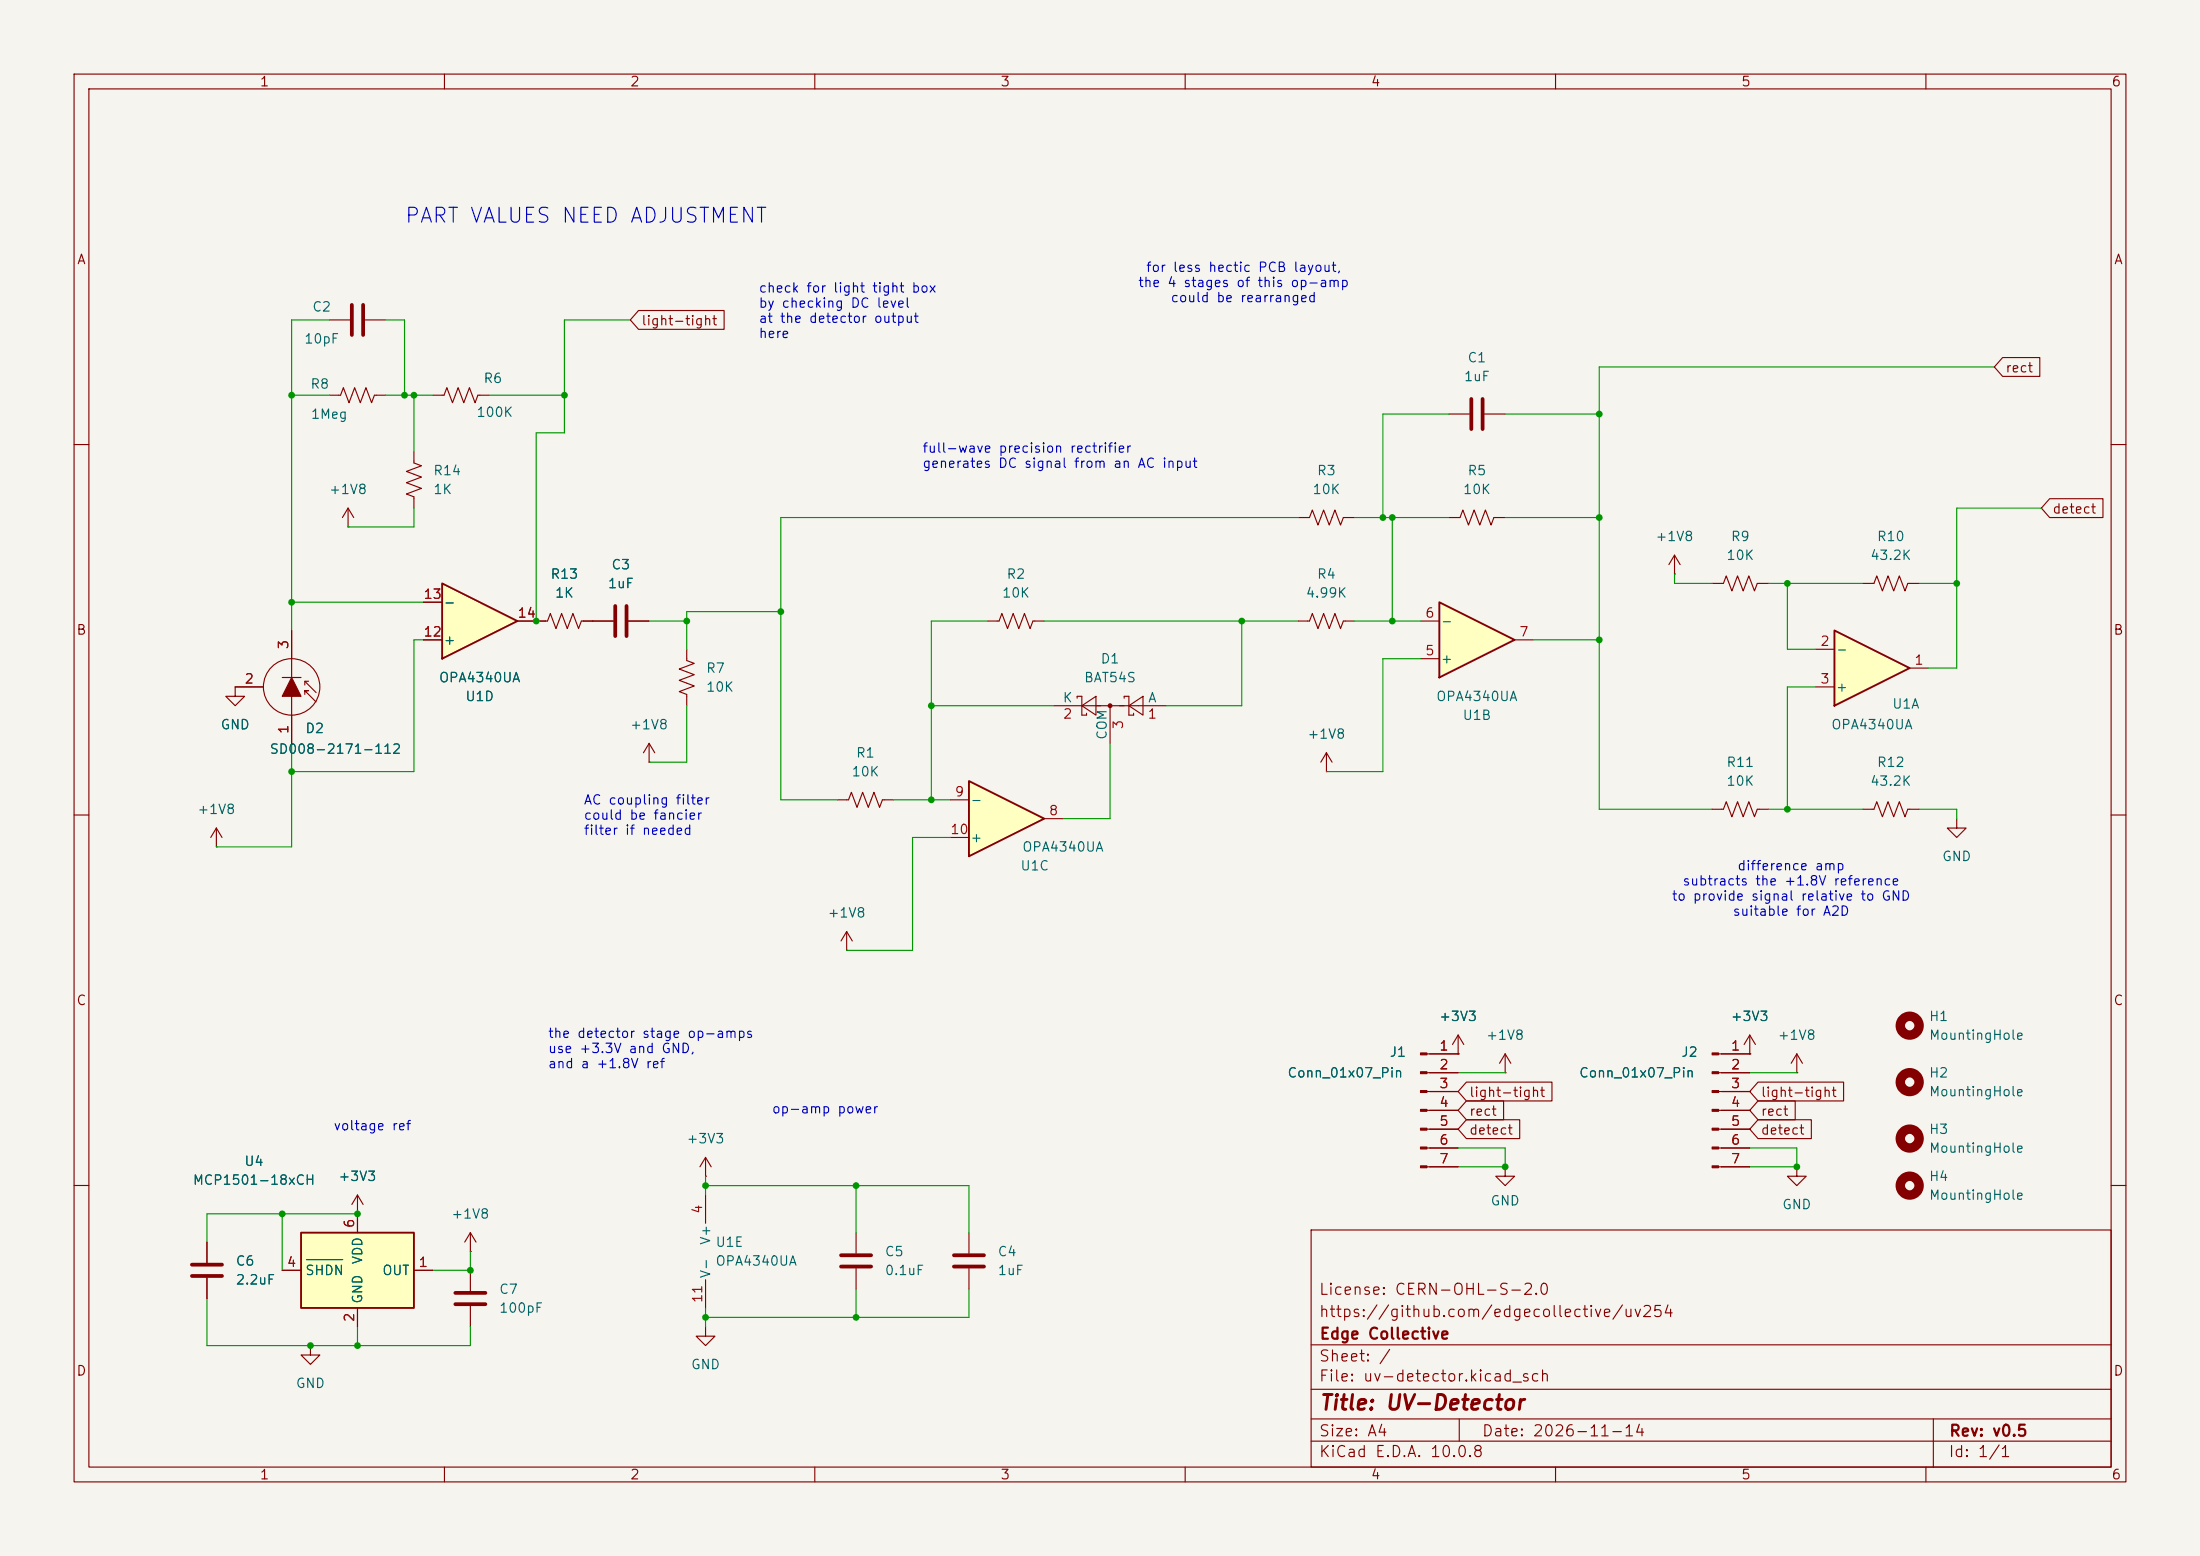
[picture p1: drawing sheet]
<svg xmlns="http://www.w3.org/2000/svg" width="297mm" height="210mm" viewBox="0 0 297 210" stroke-linecap="round" stroke-linejoin="round" font-family="sans-serif">
<path d="M0 0h297v210h-297z" fill="#f5f4ef" stroke="#f5f4ef" stroke-width=".14"/>
<g fill="none" stroke="#840000" stroke-width=".15">
<path d="M10 10h277v190h-277zM12 12h273v186h-273zM60 10v2M110 10v2M160 10v2M210 10v2M260 10v2M10 60h2M285 60h2M10 110h2M179.1 104.1h.1M179.1 101.6l-.8 1.3"/>
<path d="M179.1 101.6l.7 1.3M179.1 101.6v2.5M285 110h2M232 142.2h4.2M232 144.8h4.2M232 147.3h4.2M232 149.9h4.2M232 152.4h4.2M232 154.9h4.2M232 157.5h4.2M242.6 144.8h.1M242.6 142.2l-.8 1.3"/>
<path d="M242.6 142.2l.7 1.3M242.6 142.2v2.6M10 160h2M95.2 179.1v1.2h1.3l-1.3 1.3-1.2-1.3h1.2M177 166h108v32h-108zM285 160h2M60 198v2M110 198v2M160 198v2M177 194.5h108M177 191.5h108M177 187.5h108"/>
<path d="M177 181.5h108M197 191.5v3M210 198v2M260 198v2M261 191.5v6.5"/>
</g>
<circle cx="257.8" cy="146" r="1.27" fill="none" stroke="#840000" stroke-width="1.3"/>
<g fill="#840000" stroke="#840000" stroke-width=".15">
<path d="M231.1 142.1h.9v.3h-.9z"/>
<path d="M231.1 144.7h.9v.2h-.9z"/>
<path d="M231.1 147.2h.9v.2h-.9z"/>
<path d="M231.1 149.7h.9v.3h-.9z"/>
<path d="M231.1 152.3h.9v.2h-.9z"/>
<path d="M231.1 154.8h.9v.3h-.9z"/>
<path d="M231.1 157.4h.9v.2h-.9z"/>
</g>
<path d="M194.3 81.3l10.2 5.1-10.2 5z" fill="#ffffc2"/>
<path d="M194.3 81.3l10.2 5.1-10.2 5z" fill="none" stroke="#840000" stroke-width=".25"/>
<g fill="none" stroke="#840000" stroke-width=".15">
<path d="M133.3 83.8h1.6l.4-1 .7 2 .8-2 .7 2 .8-2 .8 2 .3-1h1.6M142.2 95.3h15.3M145.4 94.2v-.2h.6v2.5h.7v-.2M146 95.3l2-1.3v2.5zM149.9 95.3v5M151.8 94.2v-.2h.6v2.5h.6v-.2M152.4 95.3l1.9-1.3v2.5zM191.8 88.9h2.5M191.8 83.8h2.5M204.5 86.4h2.5M264.2 110.5v1.3h1.2l-1.2 1.2-1.3-1.2h1.3M236.2 139.7l-.7 1.3"/>
<path d="M236.2 139.7l.8 1.3M236.2 139.7v2.5M203.2 157.5v1.3h1.3l-1.3 1.2-1.3-1.2h1.3M203.2 144.8h.1M203.2 142.2l-.8 1.3M203.2 142.2l.8 1.3M203.2 142.2v2.6M236.2 142.2h.1M242.6 157.5v1.3h1.2l-1.2 1.2-1.3-1.2h1.3M95.2 161.3v3.8M95.2 172.7v3.8M115.6 166.4v2.8"/>
<path d="M115.6 171.2v2.8M130.8 166.4v2.8M130.8 171.2v2.8"/>
</g>
<circle cx="149.9" cy="95.2" r=".25" fill="#840000" stroke="#840000" stroke-width=".15"/>
<g fill="none" stroke="#840000" stroke-width="1.3">
<circle cx="257.8" cy="138.4" r="1.27"/>
<circle cx="257.8" cy="153.7" r="1.27"/>
<circle cx="257.8" cy="160" r="1.27"/>
</g>
<path d="M113.5 170.9h4.1M113.5 169.4h4.1M128.8 170.9h4M128.8 169.4h4" fill="none" stroke="#840000" stroke-width=".51"/>
<path d="M59.7 78.7l10.1 5.1-10.1 5.1z" fill="#ffffc2"/>
<path d="M59.7 78.7l10.1 5.1-10.1 5.1z" fill="none" stroke="#840000" stroke-width=".25"/>
<g fill="none" stroke="#840000" stroke-width=".15">
<path d="M44.4 53.3h1.6l.4-1 .7 2.1 .8-2.1 .7 2.1 .8-2.1 .8 2.1 .3-1.1h1.6M44.4 43.2h2.8M49.3 43.2h2.8M58.4 53.3h1.5l.4-1 .8 2.1 .7-2.1 .8 2.1 .8-2.1 .7 2.1 .4-1.1h1.5M47 71.1h.1M47 68.6l-.8 1.3M47 68.6l.8 1.3M47 68.6v2.5M55.9 61v1.5l1 .4-2 .7 2 .8-2 .8 2 .7-2 .8 1 .4v1.5M175.3 69.9h1.5l.4-1.1 .7 2.1 .8-2.1 .8 2.1 .7-2.1 .8 2.1 .4-1h1.5M226.1 77.5h.1M226.1 74.9l-.8 1.3"/>
<path d="M226.1 74.9l.7 1.3M226.1 74.9v2.6M231.1 78.7h1.6l.3-1 .8 2.1 .8-2.1 .7 2.1 .8-2.1 .8 2.1 .3-1.1h1.6M251.5 78.7h1.5l.4-1 .7 2.1 .8-2.1 .8 2.1 .7-2.1 .8 2.1 .4-1.1h1.5M35.6 92.7h-3.9v1.3h1.3l-1.3 1.3-1.2-1.3h1.2M38.1 91.4h2.5M39.4 85.1v6.3M39.4 94v6.3M41.1 93.7v-.5h.6h-.6l1.6 1.5M41.1 91.9v.6M41.7 91.9h-.6l1.6 1.6M57.1 86.4h2.6"/>
<path d="M57.1 81.3h2.6M69.8 83.8h4.1l.4-1 .8 2 .7-2 .8 2 .7-2 .8 2 .4-1h4.3M84.8 83.8h2.8M92.7 87.6v1.6l1 .3-2 .8 2 .8-2 .7 2 .8-2 .7 1 .4v1.6M175.3 83.8h1.5l.4-1 .7 2 .8-2 .8 2 .7-2 .8 2 .4-1h1.5M29.2 114.3h.1M29.2 111.8l-.8 1.2M29.2 111.8l.8 1.2M29.2 111.8v2.5M87.6 102.9h.1M87.6 100.3l-.7 1.3M87.6 100.3l.8 1.3"/>
<path d="M87.6 100.3v2.6M231.1 109.2h1.6l.3-1 .8 2 .8-2 .7 2 .8-2 .8 2 .3-1h1.6M251.5 109.2h1.5l.4-1 .7 2 .8-2 .8 2 .7-2 .8 2 .4-1h1.5M114.3 128.3h.1M114.3 125.7l-.8 1.3M114.3 125.7l.8 1.3M114.3 125.7v2.6M196.8 139.7l-.7 1.3M196.8 139.7l.8 1.3M196.8 139.7v2.5M95.2 158.8h.1M95.2 156.2l-.7 1.3"/>
<path d="M95.2 156.2l.8 1.3M95.2 156.2v2.6M192.6 142.2h4.2M192.6 144.8h4.2M192.6 147.3h4.2M192.6 149.9h4.2M192.6 152.4h4.2M192.6 154.9h4.2M192.6 157.5h4.2M196.8 142.2h.1M63.5 171.5v2.7M63.5 176.3v2.8"/>
<circle cx="39.4" cy="92.7" r="3.8"/>
</g>
<path d="M47.5 41.1v4.1M49 41.1v4.1M83.1 81.8v4.1M84.6 81.8v4.1M61.5 176h4M61.5 174.5h4" fill="none" stroke="#840000" stroke-width=".51"/>
<g fill="#840000" stroke="#840000" stroke-width=".15">
<path d="M191.8 142.1h.8v.3h-.8z"/>
<path d="M191.8 144.7h.8v.2h-.8z"/>
<path d="M191.8 147.2h.8v.2h-.8z"/>
<path d="M191.8 149.7h.8v.3h-.8z"/>
<path d="M191.8 152.3h.8v.2h-.8z"/>
<path d="M191.8 154.8h.8v.3h-.8z"/>
<path d="M191.8 157.4h.8v.2h-.8z"/>
<path d="M39.4 91.4l1.2 2.6h-2.5z"/>
</g>
<path d="M247.6 85.1l10.2 5.1-10.2 5.1z" fill="#ffffc2"/>
<path d="M247.6 85.1l10.2 5.1-10.2 5.1z" fill="none" stroke="#840000" stroke-width=".25"/>
<path d="M195.6 55.9h2.8M200.4 55.9h2.8M195.6 69.9h1.5l.4-1.1 .7 2.1 .8-2.1 .8 2.1 .7-2.1 .8 2.1 .4-1h1.5M245.1 87.6h2.5M245.1 92.7h2.5M257.8 90.2h2.5M27.9 167.6v2.8M27.9 172.5v2.8M41.9 181.6v1.3h1.3l-1.3 1.3-1.3-1.3h1.3M41.9 181.6h.1" fill="none" stroke="#840000" stroke-width=".15"/>
<path d="M198.6 53.8v4.1M200.2 53.8v4.1M25.9 172.2h4.1M25.9 170.7h4.1" fill="none" stroke="#840000" stroke-width=".51"/>
<path d="M40.6 166.4h15.3v10.1h-15.3z" fill="#ffffc2"/>
<path d="M40.6 166.4h15.3v10.1h-15.3z" fill="none" stroke="#840000" stroke-width=".25"/>
<path d="M38.1 171.5h2.5M48.3 163.8h.1M48.3 161.3v5.1M48.3 176.5v2.6M48.3 161.3l-.8 1.3M48.3 161.3l.7 1.3M55.9 171.5h2.5M63.5 168.9h.1M63.5 166.4l-.8 1.2M63.5 166.4l.8 1.2M63.5 166.4v2.5" fill="none" stroke="#840000" stroke-width=".15"/>
<path d="M41.4 170h4.9" fill="none" stroke="#006464" stroke-width=".15"/>
<path d="M130.8 105.4l10.2 5.1-10.2 5.1z" fill="#ffffc2"/>
<path d="M130.8 105.4l10.2 5.1-10.2 5.1z" fill="none" stroke="#840000" stroke-width=".25"/>
<g fill="none" stroke="#840000" stroke-width=".15">
<path d="M86.2 41.9h11.6v2.6h-11.6l-1.1-1.3zM270.4 48.3h5v2.5h-5l-1.2-1.3zM276.7 67.3h7.2v2.6h-7.2l-1.1-1.3zM31.7 92.7h3.9M39.4 85.1v3.8M39.4 96.5v3.8M57.1 86.4h2.6M57.1 81.3h2.6M69.8 83.8h3.9M78.7 83.8h4.1M84.8 83.8h2.8M113 108h1.6l.3-1.1 .8 2.1 .8-2.1 .7 2.1 .8-2.1 .7 2.1 .4-1h1.5"/>
<path d="M128.3 108h2.5M128.3 113h2.5M141 110.5h2.5M193 142.2h3.8M193 144.8h3.8M193 147.3h3.8M193 149.9h3.8M193 152.4h3.8M193 154.9h3.8M193 157.5h3.8M196.8 142.2h.1M198 151.1h7.2v2.6h-7.2l-1.2-1.3z"/>
<path d="M198 148.6h5v2.5h-5l-1.2-1.2zM198 146h11.5v2.6h-11.5l-1.2-1.3zM232.4 142.2h3.8M232.4 144.8h3.8M232.4 147.3h3.8M232.4 149.9h3.8M232.4 152.4h3.8M232.4 154.9h3.8M232.4 157.5h3.8M236.2 142.2h.1M237.3 146h11.6v2.6h-11.6l-1.1-1.3zM237.3 151.1h7.2v2.6h-7.2l-1.1-1.3z"/>
<path d="M237.3 148.6h5.1v2.5h-5.1l-1.1-1.2zM27.9 167.6v2.8M27.9 172.5v2.8M38.1 171.5h2.5M48.3 163.8h.1M48.3 163.8v2.6M48.3 176.5v2.6M55.9 171.5h2.5"/>
</g>
<g fill="none" stroke="#009600" stroke-width=".15">
<path d="M39.4 53.3h5M44.4 43.2h-5v41.9M52.1 53.3h6.3M52.1 43.2h2.5v10.1M55.9 53.3v7.7M66 53.3h10.2M85.1 43.2h-8.9v15.2h-3.8v25.4M195.6 55.9h-8.9v14M203.2 55.9h12.7M269.2 49.5h-53.3v59.7h15.2M55.9 68.6v2.5h-8.9M175.3 69.9h-69.9v38.1h7.6"/>
<path d="M182.9 69.9h12.7M188 69.9v13.9M203.2 69.9h12.7M226.1 77.5v1.2h5M238.8 78.7h12.7M241.3 78.7v8.9h3.8M259.1 78.7h5.1M275.6 68.6h-11.4v21.6h-3.9M39.4 81.3h17.7M57.1 86.4h-1.2v17.7h-16.5M87.6 83.8h5.1M92.7 95.3v7.6h-5.1"/>
<path d="M105.4 82.6h-12.7v5M125.7 95.3h16.5M133.3 83.8h-7.6v24.2M141 83.8h34.3M167.6 83.8v11.5h-10.1M182.9 83.8h8.9M191.8 88.9h-5.1v15.2h-7.6M207 86.4h8.9M245.1 92.7h-3.8v16.5M39.4 100.3v14h-10.2M120.6 108h7.7M128.3 113h-5.1v15.3h-8.9"/>
<path d="M149.9 100.3v10.2h-6.4M238.8 109.2h12.7M259.1 109.2h5.1v1.3M95.2 158.8v2.5M196.8 154.9h6.4v2.6h-6.4M196.8 144.8h6.4M236.2 154.9h6.4v2.6h-6.4M236.2 144.8h6.4M27.9 175.3v6.3h35.6v-2.5M38.1 163.8v7.7M48.3 163.8h-20.4v3.8M48.3 179.1v2.5"/>
<path d="M63.5 168.9v2.6h-5.1M95.2 176.5v2.6M95.2 160h35.6v6.4M115.6 160v6.4M115.6 174v3.8M130.8 174v3.8h-35.6"/>
</g>
<path d="M41.4 170h4.9" fill="none" stroke="#006464" stroke-width=".15"/>
<g fill="#009600">
<circle cx="186.7" cy="69.9" r=".46"/>
<circle cx="188" cy="69.9" r=".46"/>
<circle cx="215.9" cy="55.9" r=".46"/>
<circle cx="125.7" cy="95.3" r=".46"/>
<circle cx="188" cy="83.8" r=".46"/>
<circle cx="167.6" cy="83.8" r=".46"/>
<circle cx="105.4" cy="82.6" r=".46"/>
<circle cx="92.7" cy="83.8" r=".46"/>
<circle cx="72.4" cy="83.8" r=".46"/>
<circle cx="55.9" cy="53.3" r=".46"/>
<circle cx="76.2" cy="53.3" r=".46"/>
<circle cx="125.7" cy="108" r=".46"/>
<circle cx="115.6" cy="160" r=".46"/>
<circle cx="95.2" cy="160" r=".46"/>
<circle cx="95.2" cy="177.8" r=".46"/>
<circle cx="115.6" cy="177.8" r=".46"/>
<circle cx="241.3" cy="109.2" r=".46"/>
<circle cx="242.6" cy="157.5" r=".46"/>
<circle cx="203.2" cy="157.5" r=".46"/>
<circle cx="63.5" cy="171.5" r=".46"/>
<circle cx="48.3" cy="163.8" r=".46"/>
<circle cx="41.9" cy="181.6" r=".46"/>
<circle cx="48.3" cy="181.6" r=".46"/>
<circle cx="38.1" cy="163.8" r=".46"/>
<circle cx="215.9" cy="86.4" r=".46"/>
<circle cx="215.9" cy="69.9" r=".46"/>
<circle cx="241.3" cy="78.7" r=".46"/>
<circle cx="264.2" cy="78.7" r=".46"/>
<circle cx="39.4" cy="53.3" r=".46"/>
<circle cx="54.6" cy="53.3" r=".46"/>
<circle cx="39.4" cy="81.3" r=".46"/>
<circle cx="39.4" cy="104.1" r=".46"/>
</g>
<text font-size="2" fill="#0000c2" x="54.5" y="30.6">PART VALUES NEED ADJUSTMENT</text>
<text font-size="2" fill="#840000" x="178" y="190.8">Title: UV-Detector</text>
<g font-size="1.5" fill="#840000">
<text x="178" y="178.1">https://github.com/edgecollective/uv254</text>
<text x="178" y="175.1">License: CERN-OHL-S-2.0</text>
<text x="178" y="184.1">Sheet: /</text>
<text x="178" y="181.1">Edge Collective</text>
<text x="178" y="186.8">File: uv-detector.kicad_sch</text>
<text x="178" y="197">KiCad E.D.A. 10.0.8</text>
<text x="178" y="194.2">Size: A4</text>
<text x="200" y="194.2">Date: 2026-11-14</text>
<text x="263" y="197">Id: 1/1</text>
<text x="263" y="194.2">Rev: v0.5</text>
</g>
<g font-size="1.3" fill="#840000">
<text x="35" y="12">1</text>
<text x="85" y="12">2</text>
<text x="135" y="12">3</text>
<text x="185" y="12">4</text>
<text x="235" y="12">5</text>
<text x="285" y="12">6</text>
<text x="10.3" y="36">A</text>
<text x="285.3" y="36">A</text>
<text x="86.5" y="44.2">light-tight</text>
<text x="270.6" y="50.6">rect</text>
<text x="277" y="69.6">detect</text>
<text x="10.2" y="86">B</text>
<text x="285.2" y="86">B</text>
<text x="10.2" y="136">C</text>
<text x="285.2" y="136">C</text>
<text x="198.3" y="148.4">light-tight</text>
<text x="237.6" y="148.4">light-tight</text>
<text x="198.3" y="153.5">detect</text>
<text x="198.3" y="150.9">rect</text>
<text x="237.6" y="153.5">detect</text>
<text x="237.6" y="150.9">rect</text>
<text x="10.2" y="186">D</text>
<text x="285.2" y="186">D</text>
<text x="35" y="200">1</text>
<text x="85" y="200">2</text>
<text x="135" y="200">3</text>
<text x="185" y="200">4</text>
<text x="235" y="200">5</text>
<text x="285" y="200">6</text>
</g>
<g font-size="1.3" fill="#0000c2">
<text x="102.3" y="39.8">check for light tight box</text>
<text x="102.3" y="41.9">by checking DC level</text>
<text x="153.6" y="39.1">the 4 stages of this op-amp</text>
<text x="154.6" y="37">for less hectic PCB layout,</text>
<text x="157.9" y="41.1">could be rearranged</text>
<text x="102.3" y="43.9">at the detector output</text>
<text x="102.3" y="45.9">here</text>
<text x="124.4" y="61.4">full-wave precision rectrifier</text>
<text x="124.4" y="63.5">generates DC signal from an AC input</text>
<text x="78.7" y="108.9">AC coupling filter</text>
<text x="78.7" y="111">could be fancier</text>
<text x="78.7" y="113">filter if needed</text>
<text x="227" y="119.8">subtracts the +1.8V reference</text>
<text x="234.5" y="117.8">difference amp</text>
<text x="225.6" y="121.9">to provide signal relative to GND</text>
<text x="233.8" y="123.9">suitable for A2D</text>
<text x="73.9" y="140.4">the detector stage op-amps</text>
<text x="73.9" y="142.5">use +3.3V and GND,</text>
<text x="73.9" y="144.5">and a +1.8V ref</text>
<text x="44.9" y="152.9">voltage ref</text>
<text x="104.1" y="150.6">op-amp power</text>
</g>
<g font-size="1.3" fill="#006464">
<text x="41" y="46.7">10pF</text>
<text x="42.1" y="42.4">C2</text>
<text x="41.8" y="52.8">R8</text>
<text x="65.2" y="52">R6</text>
<text x="197.5" y="51.8">1uF</text>
<text x="198" y="49.2">C1</text>
<text x="41.9" y="56.8">1Meg</text>
<text x="64.2" y="56.6">100K</text>
<text x="58.4" y="64.5">R14</text>
<text x="177.7" y="64.5">R3</text>
<text x="198" y="64.5">R5</text>
<text x="44.3" y="67">+1V8</text>
<text x="58.4" y="67">1K</text>
<text x="177.1" y="67">10K</text>
<text x="197.4" y="67">10K</text>
<text x="82.5" y="77.2">C3</text>
<text x="223.4" y="73.4">+1V8</text>
<text x="233" y="75.9">10K</text>
<text x="233.6" y="73.4">R9</text>
<text x="252.4" y="75.9">43.2K</text>
<text x="253.3" y="73.4">R10</text>
<text x="59.8" y="82.2">-</text>
<text x="74.2" y="78.4">R13</text>
<text x="74.8" y="81">1K</text>
<text x="82" y="79.7">1uF</text>
<text x="135.2" y="81">10K</text>
<text x="135.8" y="78.4">R2</text>
<text x="176.2" y="81">4.99K</text>
<text x="177.7" y="78.4">R4</text>
<text x="59.8" y="87.3">+</text>
<text x="148.5" y="89.9">D1</text>
<text x="194.4" y="89.9">+</text>
<text x="194.4" y="84.8">-</text>
<text x="247.8" y="88.6">-</text>
<text x="59.2" y="92.4">OPA4340UA</text>
<text x="62.7" y="94.9">U1D</text>
<text x="95.2" y="91.1">R7</text>
<text x="95.2" y="93.7">10K</text>
<text x="143.4" y="95.1">K</text>
<text x="146.3" y="92.4">BAT54S</text>
<text x="154.9" y="95.1">A</text>
<text x="193.8" y="94.9">OPA4340UA</text>
<text x="247.8" y="93.7">+</text>
<text x="255.4" y="96">U1A</text>
<text x="29.7" y="98.8">GND</text>
<text x="41.1" y="99.3">D2</text>
<text x="85" y="98.8">+1V8</text>
<text x="149.7" y="99.9" transform="rotate(-90 149.7 99.9)">COM</text>
<text x="176.4" y="100">+1V8</text>
<text x="197.4" y="97.5">U1B</text>
<text x="247.1" y="98.8">OPA4340UA</text>
<text x="36.3" y="102.1">SD008-2171-112</text>
<text x="114.9" y="105.1">10K</text>
<text x="115.5" y="102.6">R1</text>
<text x="233" y="103.8">R11</text>
<text x="233" y="106.4">10K</text>
<text x="252.4" y="106.4">43.2K</text>
<text x="253.3" y="103.8">R12</text>
<text x="26.5" y="110.2">+1V8</text>
<text x="130.9" y="108.9">-</text>
<text x="130.9" y="114">+</text>
<text x="137.7" y="117.8">U1C</text>
<text x="137.9" y="115.3">OPA4340UA</text>
<text x="262.1" y="116.5">GND</text>
<text x="111.6" y="124.2">+1V8</text>
<text x="187.5" y="142.9">J1</text>
<text x="194.2" y="138.1">+3V3</text>
<text x="200.5" y="140.7">+1V8</text>
<text x="226.9" y="142.9">J2</text>
<text x="233.6" y="138.1">+3V3</text>
<text x="239.9" y="140.7">+1V8</text>
<text x="260.3" y="138.1">H1</text>
<text x="260.3" y="140.7">MountingHole</text>
<text x="173.7" y="145.7">Conn_01x07_Pin</text>
<text x="213.1" y="145.7">Conn_01x07_Pin</text>
<text x="260.3" y="145.7">H2</text>
<text x="260.3" y="148.3">MountingHole</text>
<text x="92.6" y="154.6">+3V3</text>
<text x="260.3" y="153.4">H3</text>
<text x="260.3" y="155.9">MountingHole</text>
<text x="25.9" y="160.2">MCP1501-18xCH</text>
<text x="32.9" y="157.7">U4</text>
<text x="45.6" y="159.7">+3V3</text>
<text x="260.3" y="159.7">H4</text>
<text x="60.8" y="164.8">+1V8</text>
<text x="201.1" y="163">GND</text>
<text x="240.5" y="163.5">GND</text>
<text x="260.3" y="162.3">MountingHole</text>
<text x="31.7" y="171.1">C6</text>
<text x="31.7" y="173.7">2.2uF</text>
<text x="41.1" y="172.4">SHDN</text>
<text x="49.2" y="170.7" transform="rotate(-90 49.2 170.7)">VDD</text>
<text x="51.5" y="172.4">OUT</text>
<text x="96.2" y="172.6" transform="rotate(-90 96.2 172.6)">V-</text>
<text x="96.2" y="168.1" transform="rotate(-90 96.2 168.1)">V+</text>
<text x="96.5" y="168.6">U1E</text>
<text x="96.5" y="171.1">OPA4340UA</text>
<text x="119.4" y="169.9">C5</text>
<text x="119.4" y="172.4">0.1uF</text>
<text x="134.6" y="169.9">C4</text>
<text x="134.6" y="172.4">1uF</text>
<text x="49.2" y="176" transform="rotate(-90 49.2 176)">GND</text>
<text x="67.3" y="175">C7</text>
<text x="67.3" y="177.5">100pF</text>
<text x="93.2" y="185.1">GND</text>
<text x="39.8" y="187.7">GND</text>
</g>
<g font-size="1.3" fill="#a90000">
<text x="57.1" y="81.1">13</text>
<text x="69.8" y="83.7">14</text>
<text x="192.3" y="83.7">6</text>
<text x="39.2" y="87.7" transform="rotate(-90 39.2 87.7)">3</text>
<text x="57.1" y="86.2">12</text>
<text x="192.3" y="88.8">5</text>
<text x="205" y="86.2">7</text>
<text x="245.6" y="87.5">2</text>
<text x="32.9" y="92.6">2</text>
<text x="245.6" y="92.6">3</text>
<text x="258.3" y="90">1</text>
<text x="39.2" y="99.2" transform="rotate(-90 39.2 99.2)">1</text>
<text x="143.4" y="97.3">2</text>
<text x="151.9" y="98.5" transform="rotate(-90 151.9 98.5)">3</text>
<text x="154.8" y="97.3">1</text>
<text x="128.8" y="107.8">9</text>
<text x="128.2" y="112.9">10</text>
<text x="141.5" y="110.4">8</text>
<text x="194.2" y="142.1">1</text>
<text x="233.6" y="142.1">1</text>
<text x="194.2" y="144.6">2</text>
<text x="194.2" y="147.2">3</text>
<text x="194.2" y="149.7">4</text>
<text x="233.6" y="144.6">2</text>
<text x="233.6" y="147.2">3</text>
<text x="233.6" y="149.7">4</text>
<text x="194.2" y="152.3">5</text>
<text x="194.2" y="154.8">6</text>
<text x="233.6" y="152.3">5</text>
<text x="233.6" y="154.8">6</text>
<text x="194.2" y="157.3">7</text>
<text x="233.6" y="157.3">7</text>
<text x="48.1" y="165.8" transform="rotate(-90 48.1 165.8)">6</text>
<text x="95.1" y="163.9" transform="rotate(-90 95.1 163.9)">4</text>
<text x="38.6" y="171.3">4</text>
<text x="56.4" y="171.3">1</text>
<text x="48.1" y="178.5" transform="rotate(-90 48.1 178.5)">2</text>
<text x="95.1" y="176" transform="rotate(-90 95.1 176)">11</text>
</g>
</svg>
